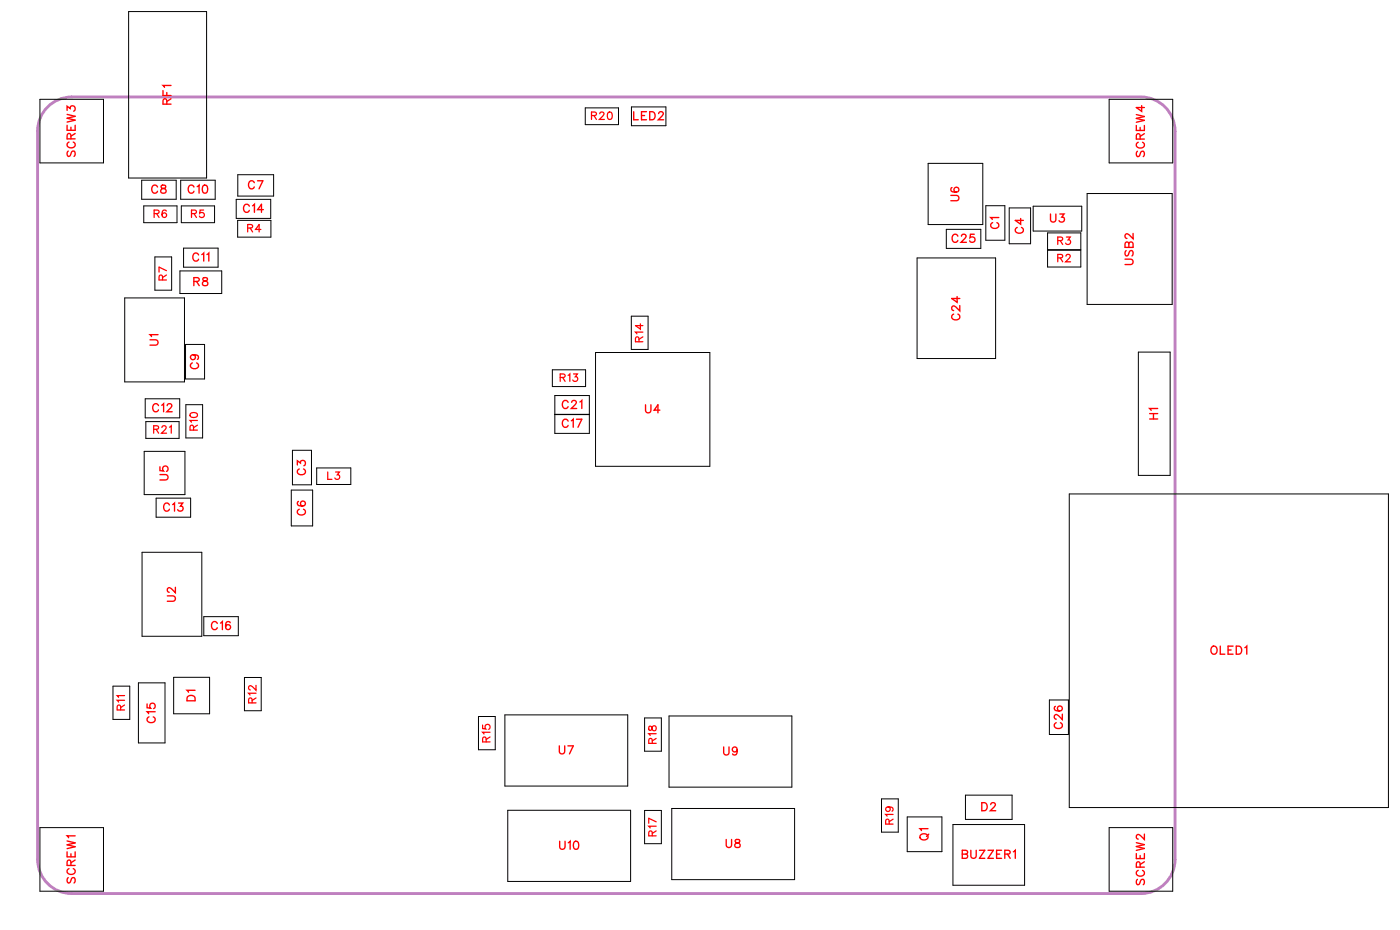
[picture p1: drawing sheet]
<svg xmlns="http://www.w3.org/2000/svg" width="123mm" height="82mm" viewBox="0 0 123 82" stroke-linecap="round" stroke-linejoin="round" font-family="sans-serif">
<path d="M100.3 78.5a3 3 0 0 0 3-3v-64a3 3 0 0 0-3-3h-94a3 3 0 0 0-3 3v64a3 3 0 0 0 3 3h94" fill="none" stroke="#bf80bf" stroke-width=".25"/>
<g fill="none" stroke="#000" stroke-width=".09">
<path d="M3.5 8.7h5.6v5.6h-5.6zM11.3 1h6.9v14.6h-6.9zM12.5 15.8h3v1.7h-3zM12.6 18.1h3v1.5h-3zM15.9 15.8h3v1.7h-3zM15.9 18.1h3v1.5h-3zM20.8 17.5h3v1.7h-3zM20.9 19.4h2.9v1.4h-2.9zM20.9 15.4h3.2v1.8h-3.2zM51.5 9.5h2.9v1.5h-2.9zM55.5 9.4h3v1.6h-3zM81.6 14.4h4.8v5.3h-4.8z"/>
<path d="M86.7 18.1h1.6v3h-1.6zM88.7 18.3h1.9v3.1h-1.9zM90.8 18.1h4.3v2.2h-4.3zM95.6 17h7.5v9.8h-7.5zM97.5 8.7h5.6v5.6h-5.6zM11 26.2h5.2v7.4h-5.2zM12.7 39.7h3.6v3.8h-3.6zM12.8 35h3v1.7h-3zM12.8 37h2.9v1.5h-2.9zM13.6 22.6h1.5v2.9h-1.5zM15.8 23.8h3.7v2h-3.7zM16.1 21.8h3.1v1.7h-3.1z"/>
<path d="M16.3 30.3h1.7v3h-1.7zM16.3 35.6h1.5v2.9h-1.5zM25.7 39.6h1.7v3h-1.7zM48.6 32.5h2.9v1.5h-2.9zM48.8 34.8h3v3.3h-3zM48.8 36.4h3M52.4 31h10v10h-10zM55.5 27.8h1.5v2.9h-1.5zM80.6 22.7h6.9v8.8h-6.9zM83.2 20.2h3v1.6h-3zM92.1 20.5h2.9v1.4h-2.9zM92.1 22h2.9v1.5h-2.9z"/>
<path d="M100.1 30.9h2.8v10.9h-2.8zM12.5 48.5h5.2v7.4h-5.2zM13.7 43.8h3.1v1.6h-3.1zM15.3 59.5h3.1v3.2h-3.1zM17.9 54.2h3.1v1.7h-3.1zM21.5 59.5h1.5v3h-1.5zM25.6 43.1h1.9v3.1h-1.9zM27.8 41.1h3v1.5h-3zM94 43.4h28.1v27.6h-28.1zM3.5 72.7h5.6v5.6h-5.6zM9.9 60.3h1.5v2.9h-1.5zM12.2 60h2.3v5.3h-2.3z"/>
<path d="M42.1 63h1.4v2.9h-1.4zM44.4 62.8h10.8v6.3h-10.8zM44.6 71.2h10.8v6.3h-10.8zM56.7 71.2h1.4v2.9h-1.4zM56.7 63.1h1.4v2.9h-1.4zM58.8 62.9h10.8v6.3h-10.8zM59.1 71h10.8v6.3h-10.8zM77.5 70.2h1.5v2.9h-1.5zM79.8 71.8h3v3h-3zM83.8 72.5h6.3v5.3h-6.3zM84.9 69.9h4.1v2.1h-4.1zM92.3 61.5h1.6v3h-1.6z"/>
<path d="M97.5 72.7h5.6v5.6h-5.6z"/>
</g>
<g fill="none" stroke="#f00" stroke-width=".12">
<path d="M5.9 9.7v-.4l.3 .2a.24 .24 0 0 1 .4-.1 .24 .24 0 0 1-.1 .4M5.9 11v.4h.7v-.4M5.9 10.1l.7 .1-.7 .2 .7 .2-.7 .1M6 13.3l-.1 .1 .1 .3h.2l.2-.4h.1l.1 .1-.1 .3M6.1 12.5a.26 .26 0 0 0-.2 .3 .26 .26 0 0 0 .3 .2h.1a.26 .26 0 0 0 .3-.2 .26 .26 0 0 0-.2-.3M6.2 12.2v-.4h-.2l-.1 .4h.7M6.2 11.2v.2M6.6 11.7l-.4 .3M13.8 16.4a.26 .26 0 0 0-.2-.1 .26 .26 0 0 0-.3 .2v.2a.26 .26 0 0 0 .3 .3 .26 .26 0 0 0 .2-.2M14.2 16.3v.2l.3 .1 .1 .1a.24 .24 0 0 1-.2 .3 .24 .24 0 0 1-.3-.3l.5-.3-.1-.1zM14.3 8v.4h.7M14.7 9.2l-.1-.5h-.1l-.2 .1v.4h.7"/>
<path d="M14.7 8.1v.3M15 7.5h-.7l.2 .2M15 8.7l-.3 .2M17.1 16.4a.26 .26 0 0 0-.3-.1 .26 .26 0 0 0-.3 .2v.2a.26 .26 0 0 0 .3 .3 .26 .26 0 0 0 .3-.2M17.3 16.4l.2-.1v.7M17.9 16.3h.1a.37 .37 0 0 1 .3 .3 .37 .37 0 0 1-.3 .4 .45 .45 0 0 1-.1-.7zM21.9 18.1a.26 .26 0 0 0-.3-.2 .26 .26 0 0 0-.2 .3v.2a.26 .26 0 0 0 .2 .3 .26 .26 0 0 0 .3-.2M22.2 18.1l.2-.1v.7M22.4 16.1a.26 .26 0 0 0-.3-.2 .26 .26 0 0 0-.2 .3v.1a.26 .26 0 0 0 .2 .3 .26 .26 0 0 0 .3-.2M22.6 15.9h.5l-.3 .7M23.2 18.4h-.5l.3-.4v.7M55.7 9.8v.7h.4"/>
<path d="M56.4 10.2h.3M56.8 9.8h-.4v.7h.4M57.1 9.8h.3a.38 .38 0 0 1 .2 .4 .38 .38 0 0 1-.2 .3h-.3zM57.9 10l.1-.2h.2l.1 .2-.1 .2-.3 .3h.4M83.6 17.2h.5l.2 .2-.1 .2h-.6M83.7 16.5h-.1a.35 .35 0 0 0 .3 .4 .35 .35 0 0 0 .4-.2 .22 .22 0 0 0-.2-.3 .22 .22 0 0 0-.2 .3 .22 .22 0 0 0 .2 .2M87.3 19.6a.26 .26 0 0 0-.2 .3 .26 .26 0 0 0 .3 .2h.1a.26 .26 0 0 0 .3-.2 .26 .26 0 0 0-.2-.3M87.8 19.1h-.7l.1 .2M89.4 20a.26 .26 0 0 0-.1 .3 .26 .26 0 0 0 .2 .2h.2a.26 .26 0 0 0 .3-.2 .26 .26 0 0 0-.2-.3M89.7 19.2v.5l-.4-.3h.7M92.4 18.8v.5l.2 .2 .2-.1v-.6M93.2 18.8h.3l-.2 .3a.24 .24 0 0 1 .2 .4 .24 .24 0 0 1-.4-.1"/>
<path d="M99.9 11v.5h.7v-.5M99.9 10.1l.7 .1-.7 .2 .7 .2-.7 .1M100 13.3l-.1 .2 .1 .3 .2-.1 .2-.4h.1l.1 .2-.1 .3M100.1 12.5a.26 .26 0 0 0-.2 .3 .26 .26 0 0 0 .3 .2h.1a.26 .26 0 0 0 .3-.2 .26 .26 0 0 0-.2-.3M100.2 12.2v-.4h-.2l-.1 .4h.7M100.2 11.2v.3M100.4 9.3v.5l-.5-.4h.7M100.6 11.7l-.4 .3M13.2 29.9h.5l.2 .2-.1 .2h-.6M13.9 29.4h-.7l.1 .2M13.9 35.6a.26 .26 0 0 0-.3-.1 .26 .26 0 0 0-.2 .2v.2a.26 .26 0 0 0 .2 .3 .26 .26 0 0 0 .3-.2M14.2 35.6l.2-.1v.7"/>
<path d="M14.7 35.6l.1-.1h.2l.1 .1-.1 .2-.3 .4h.4M16.9 31.9a.26 .26 0 0 0-.2 .3 .26 .26 0 0 0 .3 .2h.2a.26 .26 0 0 0 .3-.2 .26 .26 0 0 0-.2-.3M17 31.2a.22 .22 0 0 1 .2 .3 .22 .22 0 0 1-.4 .1 .22 .22 0 0 1 0-.4h.2a.34 .34 0 0 1 .5 .2l-.1 .2M17 24.7h.4l.1-.2-.2-.1h-.3v.7M17.3 24.7l.2 .4M17.5 22.4a.26 .26 0 0 0-.3-.2 .26 .26 0 0 0-.2 .3v.2a.26 .26 0 0 0 .2 .2 .26 .26 0 0 0 .3-.1M17.7 22.4l.2-.2v.7M17.9 24.4v.2l.3 .1 .1 .2a.24 .24 0 0 1-.3 .2 .24 .24 0 0 1-.2-.2l.4-.3v-.2zM18.2 22.4l.2-.2v.7M49.9 37a.26 .26 0 0 0-.3-.2 .26 .26 0 0 0-.2 .3v.2a.26 .26 0 0 0 .2 .3 .26 .26 0 0 0 .3-.2M49.9 35.4a.26 .26 0 0 0-.3-.2 .26 .26 0 0 0-.2 .3v.1a.26 .26 0 0 0 .2 .3 .26 .26 0 0 0 .3-.2M50.2 37l.2-.2v.7"/>
<path d="M50.3 35.4l.1-.2h.1l.2 .1-.1 .3-.4 .3h.5M50.7 36.8h.4l-.3 .7M51 35.3l.1-.1v.7M56.8 35.6v.5l.2 .2 .2-.1v-.6M58 36h-.5l.3-.4v.7M83.8 27.6a.26 .26 0 0 0-.1 .3 .26 .26 0 0 0 .2 .2h.2a.26 .26 0 0 0 .3-.2 .26 .26 0 0 0-.2-.3M84.1 26.1v.5l-.4-.4h.7M84.2 20.8a.26 .26 0 0 0-.3-.2 .26 .26 0 0 0-.2 .3v.1a.26 .26 0 0 0 .2 .3 .26 .26 0 0 0 .3-.2M84.4 26.8v.5l-.4-.3-.2-.1-.1 .1v.2l.1 .1M84.5 20.8l.2-.2h.1l.1 .1-.1 .3-.3 .3h.5M85.7 20.6h-.4v.3a.25 .25 0 0 1 .4 0 .25 .25 0 0 1-.1 .4 .25 .25 0 0 1-.4-.1M98.9 22.8h.5l.2 .2-.1 .2h-.6"/>
<path d="M99 22l-.1 .2 .1 .3 .2-.1 .1-.3 .2-.1 .1 .2-.1 .3M99.2 21.4v-.1h-.2l-.1 .4h.7v-.3l-.1-.1h-.2l-.1 .4M99.6 20.5v.5l-.3-.4-.3-.1-.1 .2v.1l.2 .2M101.1 36.8h.7M101.1 36.3h.7M101.4 36.3v.5M101.8 35.9h-.7l.1 .2M14.1 41.7h.5l.2 .2-.1 .2-.6 .1M14.1 41v.4h.3a.25 .25 0 0 1 0-.4 .25 .25 0 0 1 .3 .1 .25 .25 0 0 1-.1 .3M14.7 52.4h.5l.2 .2-.1 .2h-.6M14.9 44.4a.26 .26 0 0 0-.3-.2 .26 .26 0 0 0-.2 .3v.1a.26 .26 0 0 0 .2 .3 .26 .26 0 0 0 .3-.2M15.2 44.3l.1-.1v.7"/>
<path d="M15.4 51.6v.5l-.3-.4-.3-.1-.1 .2v.1l.2 .1M15.7 44.2h.4l-.2 .3a.24 .24 0 0 1 .1 .4 .24 .24 0 0 1-.4-.1M19.1 54.8a.26 .26 0 0 0-.3-.2 .26 .26 0 0 0-.2 .3v.2a.26 .26 0 0 0 .2 .2 .26 .26 0 0 0 .3-.1M19.4 54.8l.2-.2v.7M20.2 54.7a.35 .35 0 0 0-.4 .2 .35 .35 0 0 0 .2 .4 .22 .22 0 0 0 .3-.2 .22 .22 0 0 0-.2-.2 .22 .22 0 0 0-.3 .2M26.1 40.9v-.4l.3 .2a.24 .24 0 0 1 .4-.2 .24 .24 0 0 1-.1 .4M26.2 44.1a.35 .35 0 0 0 .2 .4 .35 .35 0 0 0 .4-.2 .22 .22 0 0 0-.2-.3 .22 .22 0 0 0-.2 .2 .22 .22 0 0 0 .2 .3M26.3 41.2a.26 .26 0 0 0-.2 .3 .26 .26 0 0 0 .3 .2h.2a.26 .26 0 0 0 .3-.2 .26 .26 0 0 0-.2-.3M26.3 44.7a.26 .26 0 0 0-.2 .3 .26 .26 0 0 0 .3 .3h.2a.26 .26 0 0 0 .3-.3 .26 .26 0 0 0-.2-.3M106.5 56.9l.1-.1a.33 .33 0 0 1 .4 .3 .33 .33 0 0 1-.4 .4l-.1-.3zM107.3 56.8v.7h.4M108 57.1h.2"/>
<path d="M108.4 56.8h-.4v.7h.4M108.7 56.8h.2a.38 .38 0 0 1 .3 .3 .38 .38 0 0 1-.3 .4h-.2zM109.4 56.9l.2-.1v.7M5.9 74.9v.4h.7v-.4M5.9 73.9l.7 .2-.7 .1 .7 .2-.7 .2M6 77.1l-.1 .2 .1 .3 .2-.1 .2-.4h.1l.1 .2-.1 .3M6.1 76.3a.26 .26 0 0 0-.2 .3 .26 .26 0 0 0 .3 .2h.1a.26 .26 0 0 0 .3-.2 .26 .26 0 0 0-.2-.3M6.2 76.1v-.5h-.2l-.1 .5h.7M6.2 75v.3M6.6 73.4h-.7l.1 .2M6.6 75.6l-.4 .2M12.9 61.9v.3h.3a.25 .25 0 0 1 0-.3 .25 .25 0 0 1 .4 0 .25 .25 0 0 1-.1 .4"/>
<path d="M13.1 63a.26 .26 0 0 0-.2 .3 .26 .26 0 0 0 .3 .2h.2a.26 .26 0 0 0 .2-.2 .26 .26 0 0 0-.1-.3M13.6 62.5h-.7l.2 .2M16.5 61.2l.2-.1 .4 .1v.4h-.7zM17.1 60.7h-.7l.2 .1M49.2 65.5v.6l.2 .2 .2-.1v-.7M49.2 73.9v.5l.2 .2 .2-.1 .1-.6M49.9 65.5h.5l-.3 .8M50 74.1l.1-.2v.7M50.5 74l.1-.1a.37 .37 0 0 1 .3 .4 .37 .37 0 0 1-.3 .3 .45 .45 0 0 1-.1-.6zM63.6 65.6v.5l.2 .2 .3-.1v-.6M63.8 73.8v.5l.2 .2 .3-.1v-.6M64.7 73.8v.2l.3 .1 .1 .1a.24 .24 0 0 1-.3 .3 .24 .24 0 0 1-.2-.3l.4-.3v-.1z"/>
<path d="M64.8 65.9a.22 .22 0 0 1-.3 .2 .22 .22 0 0 1-.1-.4 .22 .22 0 0 1 .4 0v.2a.34 .34 0 0 1-.3 .4l-.1-.1M81 73.3a.35 .35 0 0 1 .4 0 .35 .35 0 0 1 .2 .4 .33 .33 0 0 1-.5 .1 .33 .33 0 0 1-.1-.5zM81.6 72.8h-.7l.1 .2M81.7 73.3l-.2 .2M84.6 75.1h.4l.1 .2-.2 .1h-.3v-.7l.4 .1 .1 .1-.2 .2M85.4 74.7v.5l.2 .2 .2-.1v-.6M86.1 74.7h.5l-.5 .7h.5M86.3 70.5h.3a.38 .38 0 0 1 .2 .4 .38 .38 0 0 1-.2 .3h-.3zM86.9 74.7h.4l-.4 .7h.4M87.1 70.7l.1-.2h.2l.1 .2-.1 .2-.3 .3h.4M87.6 75.1h.3M88.1 74.7h-.5v.7h.5"/>
<path d="M88.3 75.1l.4-.1 .1-.2-.5-.1v.7M88.6 75.1l.2 .3M89.1 74.9l.2-.2v.7M92.8 62.1h-.1a.35 .35 0 0 0 .3 .4 .35 .35 0 0 0 .4-.2 .22 .22 0 0 0-.2-.3 .22 .22 0 0 0-.2 .2 .22 .22 0 0 0 .2 .3M92.9 63.5a.26 .26 0 0 0-.2 .3 .26 .26 0 0 0 .3 .2h.1a.26 .26 0 0 0 .3-.2 .26 .26 0 0 0-.2-.3M93.4 62.8v.4l-.3-.3-.3-.1-.1 .1v.2l.2 .1M99.9 75v.4h.7v-.4M99.9 74.1l.7 .1-.7 .2 .7 .2-.7 .1M100 77.3l-.1 .1 .1 .3h.2l.2-.4h.1l.1 .1-.1 .3M100.1 76.5a.26 .26 0 0 0-.2 .3 .26 .26 0 0 0 .3 .2h.1a.26 .26 0 0 0 .3-.2 .26 .26 0 0 0-.2-.3M100.2 76.2v-.4h-.2l-.1 .4h.7M100.2 75.2v.2"/>
<path d="M100.6 73.3v.5l-.3-.4-.3-.1-.1 .2v.1l.2 .1M100.6 75.7l-.4 .3"/>
</g>
<g fill="none" stroke="#f00" stroke-width=".11">
<path d="M13.6 18.8l.3-.1 .1-.2h-.4v.6M13.8 18.8l.2 .3M14.6 18.6v-.1a.32 .32 0 0 0-.4 .2 .32 .32 0 0 0 .2 .4 .2 .2 0 0 0 .2-.2 .2 .2 0 0 0-.1-.2 .2 .2 0 0 0-.3 .2M16.8 18.8l.4-.1v-.2h-.4v.6M17.1 18.8l.2 .3M17.9 18.5h-.3v.2a.23 .23 0 0 1 .3 0 .23 .23 0 0 1 0 .4 .23 .23 0 0 1-.4-.1M52 10.2l.4-.1v-.2l-.4-.1v.7M52.2 10.2l.2 .3M52.7 10l.2-.2 .2 .2-.4 .5h.4M53.5 9.9a.32 .32 0 0 1 .4 .2 .32 .32 0 0 1-.3 .4l-.2-.1v-.3zM13.5 37.7h.4v-.2l-.4-.1v.7M13.7 37.7l.2 .4"/>
<path d="M14.2 37.6l.2-.2 .2 .1-.4 .6h.4M14.3 24.6v-.4h-.3v.4h.6M14.6 24.2l-.3 .2M14.6 23.8l-.6-.3v.4M14.9 37.5l.2-.1v.7M16.7 36.3a.32 .32 0 0 1 .4-.1 .32 .32 0 0 1 .2 .4 .32 .32 0 0 1-.4 .1 .32 .32 0 0 1-.2-.4zM17 37.8v-.4h-.2l-.1 .4h.7M17.4 36.9h-.7l.1 .2M17.4 37.4l-.4 .2M21.8 20h.3l.1-.2-.4-.1v.7M22 20l.2 .4M22.9 20.2h-.4l.3-.5v.7"/>
<path d="M49.2 33.2l.4-.1 .1-.2h-.5v.6M49.5 33.2l.2 .3M49.9 33l.2-.1v.6M50.4 32.9h.4l-.2 .2a.22 .22 0 0 1 .1 .4 .22 .22 0 0 1-.3-.1M56.2 30l-.1-.3-.2-.1v.4h.6M56.3 28.5v.4l-.4-.3h.6M56.5 29.2h-.6l.1 .1M56.5 29.6l-.3 .2M93 22.7l.4-.1v-.2h-.4v.6M93 21.1h.4v-.2l-.4-.1v.7M93.2 22.7l.2 .3M93.2 21.1l.2 .4"/>
<path d="M93.7 22.5l.1-.1 .3 .1-.4 .5h.4M93.7 20.8h.4l-.2 .3a.22 .22 0 0 1 .2 .3 .22 .22 0 0 1-.4 0M28.8 41.5v.6h.4M29.5 41.5h.3l-.1 .2a.21 .21 0 0 1 .1 .4 .21 .21 0 0 1-.4-.1M10.6 62.4v-.4h-.2l-.1 .4h.7M11 61.5h-.7l.1 .2M11 61.1h-.7l.1 .2M11 62l-.4 .2M22.2 61.8l-.1-.4h-.2v.4h.6M22.5 60.9h-.6l.1 .2M22.5 60.2v.5l-.5-.4-.1 .2 .1 .1M22.5 61.3l-.3 .3"/>
<path d="M42.4 63.7v.3l.3 .1a.23 .23 0 0 1 0-.4 .23 .23 0 0 1 .3 .1 .23 .23 0 0 1 0 .3M42.7 65.2v-.4h-.2l-.1 .4h.7M43.1 64.3h-.7l.2 .2M43.1 64.8l-.4 .2M57.1 63.8v.4h.1l.3-.4a.22 .22 0 0 1 .2 .2 .22 .22 0 0 1-.2 .2l-.2-.4zM57.3 73.5v-.4l-.2-.1-.1 .5h.7M57.3 65.3v-.4h-.2l-.1 .4h.7M57.7 72.6h-.7l.2 .2M57.7 64.5h-.7l.2 .1M57.7 73l-.4 .2M57.7 72.2l-.7-.3v.4M57.7 64.9l-.4 .2"/>
<path d="M78.1 70.9a.2 .2 0 0 1 .1 .3 .2 .2 0 0 1-.3 .1 .21 .21 0 0 1 .1-.4h.1a.31 .31 0 0 1 .4 .3l-.1 .1M78.2 72.4l-.1-.4h-.2v.4h.6M78.5 71.6h-.6l.1 .1M78.5 72l-.3 .2"/>
</g>
<g font-size="1.2" fill="#fff">
<text x="15.3" y="9.2" transform="rotate(-90 15.3 9.2)">RF1</text>
<text x="55.7" y="10.8">LED2</text>
<text x="6.9" y="13.8" transform="rotate(-90 6.9 13.8)">SCREW3</text>
<text x="13.3" y="17.3">C8</text>
<text x="16.5" y="17.3">C10</text>
<text x="21.8" y="16.9">C7</text>
<text x="84.6" y="17.7" transform="rotate(-90 84.6 17.7)">U6</text>
<text x="100.9" y="13.8" transform="rotate(-90 100.9 13.8)">SCREW4</text>
<text x="16.9" y="23.2">C11</text>
<text x="21.4" y="19">C14</text>
<text x="83.6" y="21.6">C25</text>
<text x="88.1" y="20.1" transform="rotate(-90 88.1 20.1)">C1</text>
<text x="90.3" y="20.6" transform="rotate(-90 90.3 20.6)">C4</text>
<text x="92.3" y="19.8">U3</text>
<text x="99.9" y="23.3" transform="rotate(-90 99.9 23.3)">USB2</text>
<text x="17" y="25.4">R8</text>
<text x="84.7" y="28.2" transform="rotate(-90 84.7 28.2)">C24</text>
<text x="14.2" y="30.4" transform="rotate(-90 14.2 30.4)">U1</text>
<text x="17.7" y="32.5" transform="rotate(-90 17.7 32.5)">C9</text>
<text x="13.4" y="36.5">C12</text>
<text x="27.1" y="41.8" transform="rotate(-90 27.1 41.8)">C3</text>
<text x="49.4" y="37.8">C17</text>
<text x="49.4" y="36.2">C21</text>
<text x="56.7" y="36.6">U4</text>
<text x="102.1" y="36.9" transform="rotate(-90 102.1 36.9)">H1</text>
<text x="14.3" y="45.2">C13</text>
<text x="15.1" y="42.2" transform="rotate(-90 15.1 42.2)">U5</text>
<text x="27.1" y="45.3" transform="rotate(-90 27.1 45.3)">C6</text>
<text x="15.7" y="52.9" transform="rotate(-90 15.7 52.9)">U2</text>
<text x="18.5" y="55.6">C16</text>
<text x="106.4" y="57.8">OLED1</text>
<text x="13.9" y="63.6" transform="rotate(-90 13.9 63.6)">C15</text>
<text x="17.4" y="61.6" transform="rotate(-90 17.4 61.6)">D1</text>
<text x="93.7" y="64.1" transform="rotate(-90 93.7 64.1)">C26</text>
<text x="49.1" y="66.5">U7</text>
<text x="63.6" y="66.6">U9</text>
<text x="86.3" y="71.5">D2</text>
<text x="6.9" y="77.7" transform="rotate(-90 6.9 77.7)">SCREW1</text>
<text x="49.1" y="74.9">U10</text>
<text x="63.8" y="74.8">U8</text>
<text x="81.9" y="73.9" transform="rotate(-90 81.9 73.9)">Q1</text>
<text x="84.5" y="75.7">BUZZER1</text>
<text x="100.9" y="77.8" transform="rotate(-90 100.9 77.8)">SCREW2</text>
</g>
<g font-size="1.1" fill="#fff">
<text x="51.9" y="10.8">R20</text>
<text x="13.5" y="19.4">R6</text>
<text x="16.8" y="19.4">R5</text>
<text x="21.7" y="20.7">R4</text>
<text x="92.9" y="23.3">R2</text>
<text x="92.9" y="21.8">R3</text>
<text x="14.9" y="24.7" transform="rotate(-90 14.9 24.7)">R7</text>
<text x="49.2" y="33.8">R13</text>
<text x="56.8" y="30.1" transform="rotate(-90 56.8 30.1)">R14</text>
<text x="13.5" y="38.3">R21</text>
<text x="17.6" y="37.9" transform="rotate(-90 17.6 37.9)">R10</text>
<text x="28.8" y="42.4">L3</text>
<text x="11.2" y="62.4" transform="rotate(-90 11.2 62.4)">R11</text>
<text x="22.8" y="61.8" transform="rotate(-90 22.8 61.8)">R12</text>
<text x="43.4" y="65.3" transform="rotate(-90 43.4 65.3)">R15</text>
<text x="58" y="65.4" transform="rotate(-90 58 65.4)">R18</text>
<text x="58" y="73.5" transform="rotate(-90 58 73.5)">R17</text>
<text x="78.8" y="72.5" transform="rotate(-90 78.8 72.5)">R19</text>
</g>
</svg>
